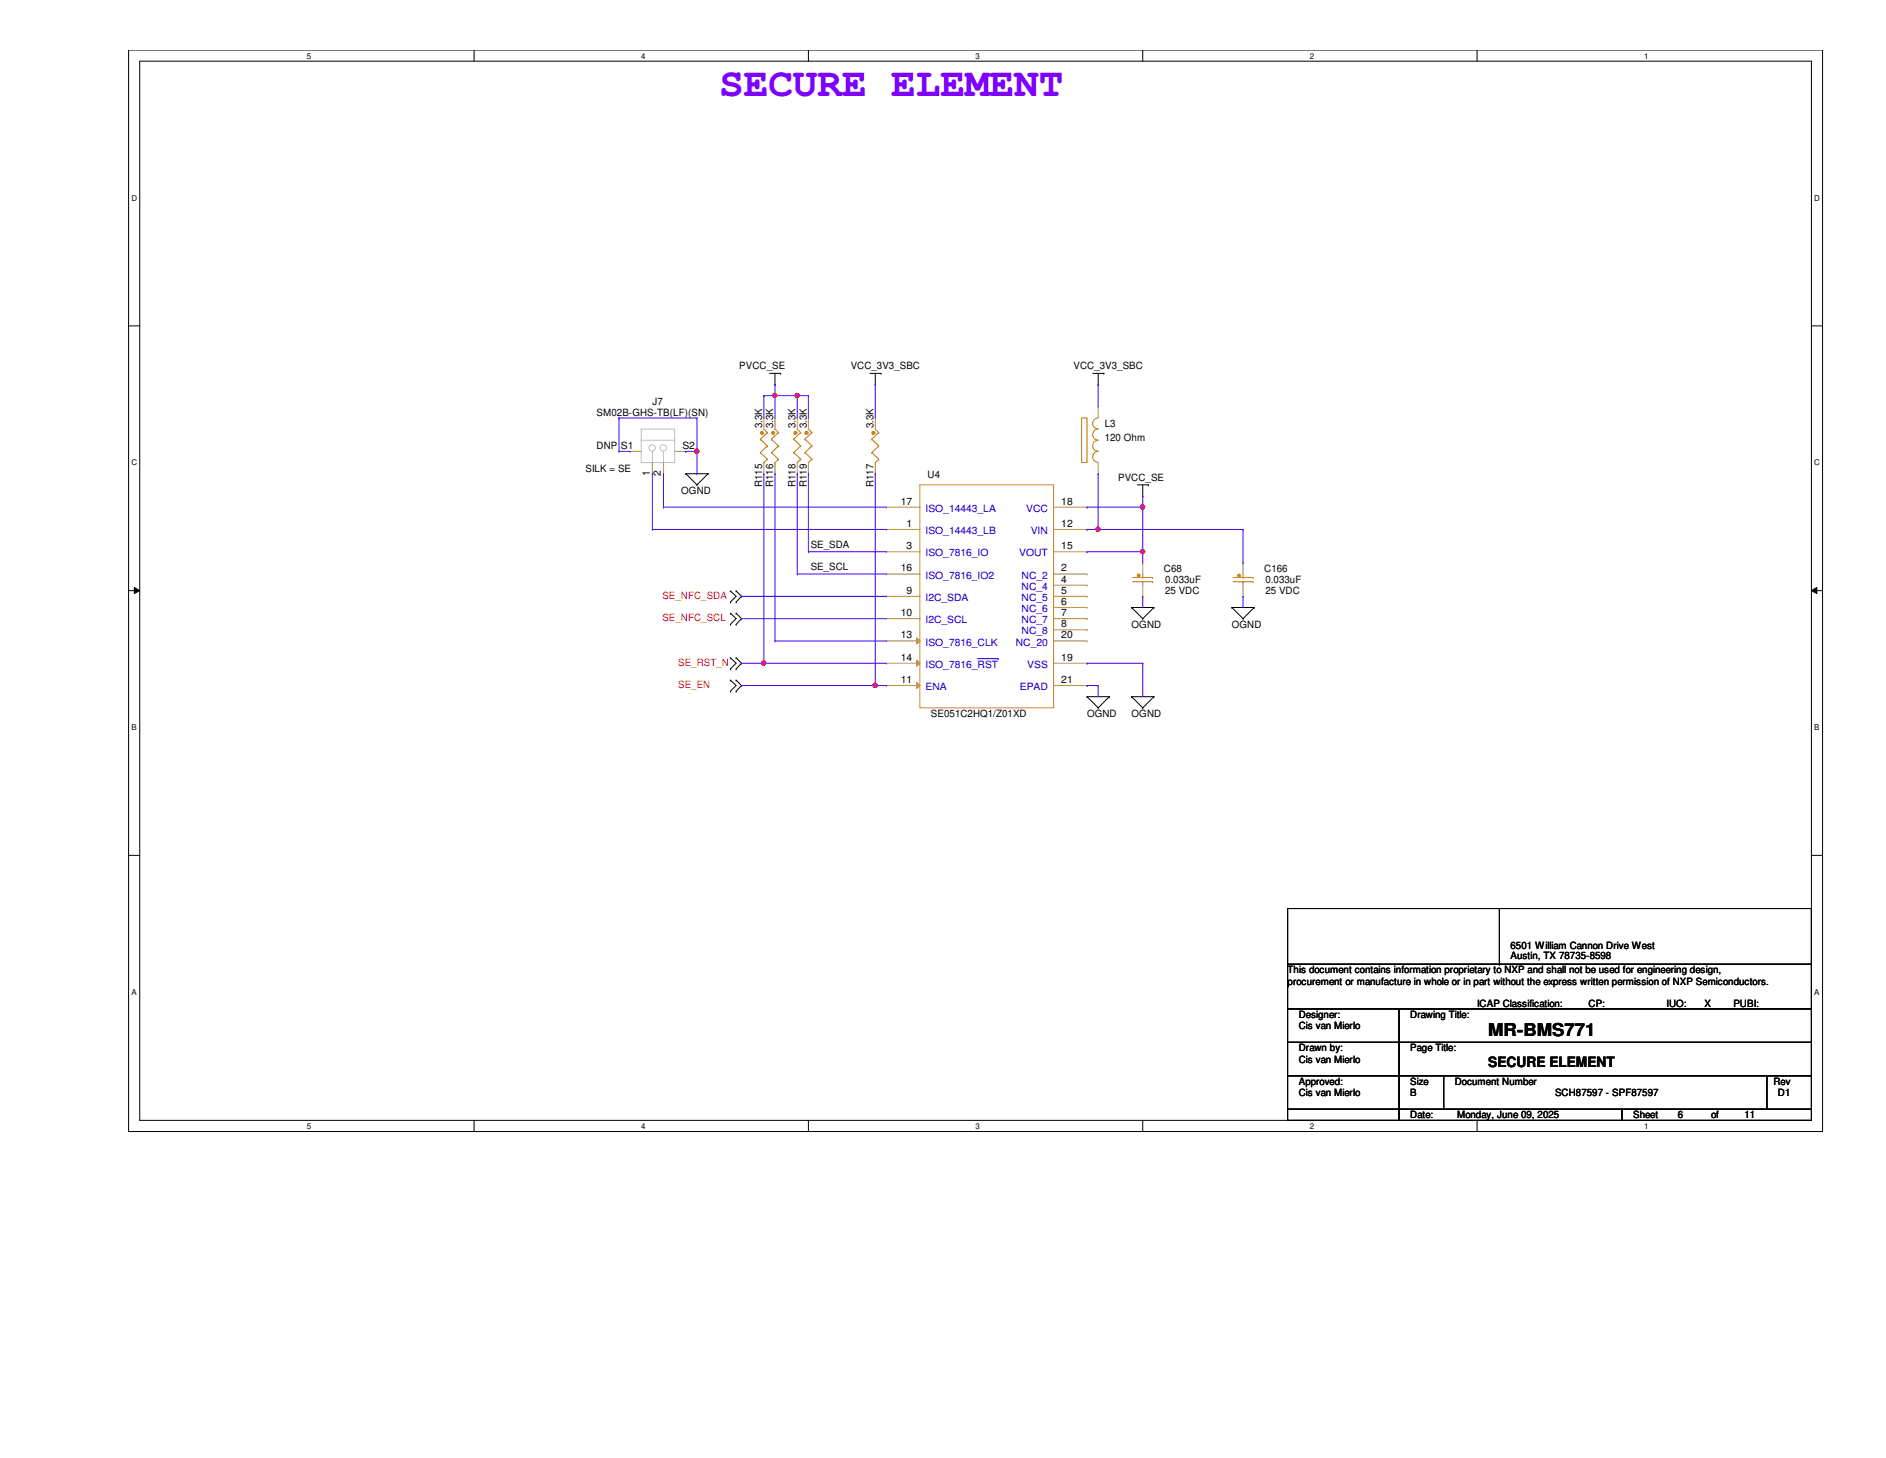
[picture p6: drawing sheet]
<svg xmlns="http://www.w3.org/2000/svg" width="279mm" height="216mm" viewBox="0 0 279 216" stroke-linecap="round" stroke-linejoin="round" font-family="sans-serif">
<path d="M19.1 7.4h250.9v160.2h-250.9zM20.7 9.1h247.7v156.8h-247.7z" fill="none" stroke="#000" stroke-width=".15"/>
<g fill="#fff">
<path d="M45.5 7.6h.6v1.3h-.6z"/>
<path d="M45.5 166.1h.6v1.3h-.6z"/>
</g>
<path d="M70.2 7.4v1.7M70.2 165.9v1.7" fill="none" stroke="#000" stroke-width=".15"/>
<g fill="#fff">
<path d="M95 7.6h.6v1.3h-.6z"/>
<path d="M95 166.1h.6v1.3h-.6z"/>
</g>
<path d="M119.8 7.4v1.7M119.8 165.9v1.7" fill="none" stroke="#000" stroke-width=".15"/>
<g fill="#fff">
<path d="M144.5 7.6h.6v1.3h-.6z"/>
<path d="M144.5 166.1h.6v1.3h-.6z"/>
</g>
<path d="M169.3 7.4v1.7M169.3 165.9v1.7" fill="none" stroke="#000" stroke-width=".15"/>
<g fill="#fff">
<path d="M194.1 7.6h.5v1.3h-.5z"/>
<path d="M194.1 166.1h.5v1.3h-.5z"/>
</g>
<path d="M218.8 7.4v1.7M218.8 165.9v1.7" fill="none" stroke="#000" stroke-width=".15"/>
<g fill="#fff">
<path d="M243.6 7.6h.6v1.3h-.6z"/>
<path d="M243.6 166.1h.6v1.3h-.6z"/>
<path d="M19.5 28.7h.8v1.3h-.8z"/>
<path d="M268.8 28.7h.8v1.3h-.8z"/>
<path d="M19.5 67.9h.8v1.3h-.8z"/>
<path d="M268.8 67.9h.8v1.3h-.8z"/>
</g>
<path d="M19.1 48.3h1.6M268.4 48.3h1.6" fill="none" stroke="#000" stroke-width=".15"/>
<g fill="#fff">
<path d="M19.5 107.1h.7v1.3h-.7z"/>
<path d="M268.8 107.1h.7v1.3h-.7z"/>
</g>
<path d="M19.1 87.5h1.6M19.9 87l.8 .5-.8 .4zM268.4 87.5l.8-.5v.9zM268.4 87.5h1.6" fill="none" stroke="#000" stroke-width=".15"/>
<path d="M19.9 87l.8 .5-.8 .4zM268.4 87.5l.8-.5v.9z" fill="#000"/>
<g fill="#fff">
<path d="M19.5 146.3h.7v1.3h-.7z"/>
<path d="M268.8 146.3h.7v1.3h-.7z"/>
</g>
<g fill="none" stroke="#000" stroke-width=".15">
<path d="M114 55.3h1.7M114.8 56.9h.1M114.8 55.3v1.6M115.7 55.3h.1M128.9 55.3h1.6M129.7 56.9h.1M129.7 55.3v1.6M130.5 55.3h.1M161.9 55.3h1.6M162.7 56.9h.1M162.7 55.3v1.6M163.5 55.3h.1"/>
<path d="M101.6 70.1h.1M101.6 70.1h3.3M101.6 70.1l1.7 1.7M103.3 71.8h.1M104.9 70.1h.1M104.9 70.1l-1.6 1.7M168.5 71.8h1.6M169.3 73.4h.1M169.3 71.8v1.6M170.1 71.8h.1M108.2 90.8h.1M108.2 92.5h.1"/>
<path d="M108.2 87.5h.1M108.2 89.2h.1M108.2 99.1h.1M108.2 97.4h.1M108.2 90.8l.9 .8-.9 .9M108.2 87.5l.9 .8-.9 .9M108.2 97.4l.9 .8-.9 .9M109.1 92.5h.1M109.1 90.8h.1M109.1 89.2h.1M109.1 87.5h.1M109.1 97.4h.1"/>
<path d="M109.1 99.1h.1M109.1 90.8l.8 .8-.8 .9M109.1 87.5l.8 .8-.8 .9M109.1 97.4l.8 .8-.8 .9M167.6 90h.1M167.6 90h3.3M167.6 90l1.7 1.6M169.3 91.6h.1M170.9 90h.1M170.9 90l-1.6 1.6M182.5 90h.1M182.5 90h3.3"/>
<path d="M182.5 90l1.7 1.6M184.2 91.6h.1M185.8 90h.1M185.8 90l-1.6 1.6M108.2 102.4h.1M108.2 100.7h.1M108.2 100.7l.9 .8-.9 .9M109.1 100.7h.1M109.1 102.4h.1M109.1 100.7l.8 .8-.8 .9M161 103.2h.1M161 103.2h3.3"/>
<path d="M161 103.2l1.7 1.6M162.7 104.8h.1M164.3 103.2h.1M164.3 103.2l-1.6 1.6M167.6 103.2h.1M167.6 103.2h3.3M167.6 103.2l1.7 1.6M169.3 104.8h.1M170.9 103.2h.1M170.9 103.2l-1.6 1.6M19.1 126.7h1.6M190.8 134.5h77.6v8.3h-77.6z"/>
<path d="M222.1 134.5v8.3M268.4 126.7h1.6M190.8 149.4h16.5v4.9h-16.5zM190.8 154.3h16.5v5h-16.5zM190.8 159.3h16.5v5h-16.5zM190.8 142.8h77.6v6.6h-77.6zM207.3 149.4h61.1v4.9h-61.1zM207.3 154.3h61.1v5h-61.1zM207.3 159.3h6.6v5h-6.6zM213.9 159.3h47.8v5h-47.8zM222.1 142.8h.1M261.7 159.3h6.7v5h-6.7z"/>
<path d="M190.8 164.3h16.5v1.6h-16.5zM207.3 164.3h33v1.6h-33zM240.3 164.3h28.1v1.6h-28.1z"/>
</g>
<path d="M182.7 86.1h2.9M182.7 85.5h2.9M184.2 86.1h.1M184.2 86.1v.6M185.6 86.1h.1M185.6 85.5h.1" fill="none" stroke="#cc8006" stroke-width=".15"/>
<path d="M183.4 85.1h.3l.1 .1-.1 .2-.1 .1-.2-.1z" fill-rule="evenodd" fill="#cc8006"/>
<path d="M167.8 86.1h3M167.8 85.5h3M169.3 86.1h.1M169.3 86.1v.6M170.8 86.1h.1M170.8 85.5h.1M183.4 85.1h.3l.1 .1-.1 .2-.1 .1-.2-.1zM184.2 85.5h.1M184.2 85v.5" fill="none" stroke="#cc8006" stroke-width=".15"/>
<path d="M184.2 83.4h.1M184.2 88.3h.1M184.2 83.4v1.6M184.2 86.7v1.6" fill="none" stroke="#a84" stroke-width=".15"/>
<path d="M168.5 85.1h.3l.1 .1-.1 .2-.1 .1-.2-.1z" fill-rule="evenodd" fill="#cc8006"/>
<g fill="none" stroke="#cc8006" stroke-width=".15">
<path d="M112.6 65h.1M112.6 67h.1M112.6 65l1.1 1M112.6 67l1.1 1M113.2 68.5h.1M113.2 63.5l.5 .5M113.7 64h.1M113.7 66h.1M113.7 68h.1M113.7 64l-1.1 1M113.7 66l-1.1 1M113.7 68l-.5 .5"/>
<path d="M168.5 85.1h.3l.1 .1-.1 .2-.1 .1-.2-.1zM169.3 85.5h.1M169.3 85v.5"/>
</g>
<path d="M169.3 83.4h.1M169.3 88.3h.1M169.3 83.4v1.6M169.3 86.7v1.6" fill="none" stroke="#a84" stroke-width=".15"/>
<path d="M112.7 63.9h.3l.1 .2-.1 .2h-.1h-.2z" fill-rule="evenodd" fill="#cc8006"/>
<g fill="none" stroke="#cc8006" stroke-width=".15">
<path d="M112.7 63.9h.3l.1 .2-.1 .2h-.1h-.2zM119.3 65h.1M119.3 67h.1M119.3 65l1 1M119.3 67l1 1M119.8 68.5h.1M119.8 63.5l.5 .5M120.3 64h.1M120.3 66h.1M120.3 68h.1M120.3 64l-1 1M120.3 66l-1 1"/>
<path d="M120.3 68l-.5 .5"/>
</g>
<path d="M113.2 61.9h.1M113.2 70.1h.1M113.2 61.9v1.6M113.2 68.5v1.6" fill="none" stroke="#a84" stroke-width=".15"/>
<path d="M119.3 63.9h.3l.1 .2-.1 .2h-.1h-.2z" fill-rule="evenodd" fill="#cc8006"/>
<g fill="none" stroke="#cc8006" stroke-width=".15">
<path d="M119.3 63.9h.3l.1 .2-.1 .2h-.1h-.2zM129.2 65h.1M129.2 67h.1M129.2 65l1 1M129.2 67l1 1M129.7 68.5h.1M129.7 63.5l.5 .5M130.2 64h.1M130.2 66h.1M130.2 68h.1M130.2 64l-1 1M130.2 66l-1 1"/>
<path d="M130.2 68l-.5 .5M160.2 61.9h.8v6.6h-.8zM162.7 66.8a.8 .8 0 0 0-.8 .8 .8 .8 0 0 0 .8 .9M162.7 65.2a.8 .8 0 0 0-.8 .8 .8 .8 0 0 0 .8 .8M162.7 63.5a.8 .8 0 0 0-.8 .8 .8 .8 0 0 0 .8 .9M162.7 61.9a.8 .8 0 0 0-.8 .8 .8 .8 0 0 0 .8 .8"/>
</g>
<path d="M119.8 61.9h.1M119.8 70.1h.1M119.8 61.9v1.6M119.8 68.5v1.6M162.7 70.1h.1M162.7 60.2h.1M162.7 60.2v1.7M162.7 68.5v1.6" fill="none" stroke="#a84" stroke-width=".15"/>
<path d="M129.2 63.9h.3l.1 .2-.1 .2h-.1h-.2z" fill-rule="evenodd" fill="#cc8006"/>
<g fill="none" stroke="#cc8006" stroke-width=".15">
<path d="M117.6 65h.1M117.6 67h.1M117.6 65l1 1M117.6 67l1 1M118.1 68.5h.1M118.1 63.5l.5 .5M118.6 64h.1M118.6 66h.1M118.6 68h.1M118.6 64l-1 1M118.6 66l-1 1M118.6 68l-.5 .5"/>
<path d="M129.2 63.9h.3l.1 .2-.1 .2h-.1h-.2z"/>
</g>
<path d="M93.3 66.8h.1M93.3 66.8h1.7M96.6 70.1h.1M96.6 68.5v1.6M98.3 70.1h.1M98.3 68.5v1.6M99.9 66.8h1.7M101.6 66.8h.1M129.7 61.9h.1M129.7 70.1h.1M129.7 61.9v1.6M129.7 68.5v1.6" fill="none" stroke="#a84" stroke-width=".15"/>
<g fill="none" stroke="#c0c0c0" stroke-width=".15">
<path d="M95 65.2h4.9v3.3h-4.9zM95 63.5h.1M95 65.2h.1M95 63.5h4.9v1.7M95 63.5v1.7M96.6 66.8h.1M96.6 66.8v1.7M98.3 66.8h.1M98.3 66.8v1.7M99.9 65.2h.1"/>
<circle cx="96.6" cy="66.3" r=".48"/>
<circle cx="98.3" cy="66.3" r=".48"/>
</g>
<path d="M117.7 63.9h.3l.1 .2-.1 .2h-.2h-.1z" fill-rule="evenodd" fill="#cc8006"/>
<g fill="none" stroke="#cc8006" stroke-width=".15">
<path d="M114.3 65h.1M114.3 67h.1M114.3 65l1 1M114.3 67l1 1M114.8 68.5h.1M114.8 63.5l.5 .5M115.3 64h.1M115.3 66h.1M115.3 68h.1M115.3 64l-1 1M115.3 66l-1 1M115.3 68l-.5 .5"/>
<path d="M117.7 63.9h.3l.1 .2-.1 .2h-.2h-.1z"/>
</g>
<path d="M118.1 61.9h.1M118.1 70.1h.1M118.1 61.9v1.6M118.1 68.5v1.6" fill="none" stroke="#a84" stroke-width=".15"/>
<path d="M114.4 63.9h.3l.1 .2-.1 .2h-.2h-.1z" fill-rule="evenodd" fill="#cc8006"/>
<path d="M114.4 63.9h.3l.1 .2-.1 .2h-.2h-.1zM136.3 71.8h19.8v33h-19.8z" fill="none" stroke="#cc8006" stroke-width=".15"/>
<g fill="none" stroke="#a84" stroke-width=".15">
<path d="M114.8 61.9h.1M114.8 70.1h.1M114.8 61.9v1.6M114.8 68.5v1.6M131.3 78.4h.1M131.3 75.1h.1M131.3 78.4h5M131.3 75.1h5M156.1 75.1h4.9M161 75.1h.1M131.3 81.7h.1M131.3 88.3h.1"/>
<path d="M131.3 91.6h.1M131.3 85h.1M131.3 85h5M131.3 81.7h5M131.3 88.3h5M131.3 91.6h5M156.1 85h4.9M156.1 81.7h4.9M156.1 86.7h4.9M156.1 88.3h4.9M156.1 90h4.9M156.1 91.6h4.9"/>
<path d="M156.1 93.3h4.9M156.1 94.9h4.9M156.1 98.2h4.9M161 85h.1M161 86.7h.1M161 88.3h.1M161 90h.1M161 91.6h.1M161 93.3h.1M161 94.9h.1M161 98.2h.1M161 81.7h.1"/>
<path d="M156.1 101.5h4.9M161 101.5h.1"/>
</g>
<path d="M135.8 97.7l.5 .5-.5 .5z" fill="#a84"/>
<path d="M131.3 98.2h.1M131.3 98.2h5M135.8 97.7l.5 .5-.5 .5z" fill="none" stroke="#a84" stroke-width=".15"/>
<path d="M144.8 97.5h3.1M147.9 97.5h.1" fill="none" stroke="#00c" stroke-width=".15"/>
<path d="M135.8 94.4l.5 .5-.5 .5z" fill="#a84"/>
<path d="M156.1 78.4h4.9M161 78.4h.1M131.3 94.9h.1M131.3 94.9h5M135.8 94.4l.5 .5-.5 .5z" fill="none" stroke="#a84" stroke-width=".15"/>
<path d="M135.8 101l.5 .5-.5 .5z" fill="#a84"/>
<path d="M131.3 101.5h.1M131.3 101.5h5M135.8 101l.5 .5-.5 .5z" fill="none" stroke="#a84" stroke-width=".15"/>
<g fill="none" stroke="#4200ff" stroke-width=".15">
<path d="M96.6 70.1h.1M96.6 78.4h.1M96.6 70.1v8.3M96.6 78.4h34.7M98.3 70.1h.1M98.3 75.1h.1M98.3 70.1v5M98.3 75.1h33M114.8 70.1h.1M114.8 70.1v24.8M161 78.4h.1M161 78.4h23.2"/>
<path d="M162.7 70.1h.1M162.7 70.1v8.3M184.2 78.4h.1M114.8 94.9h.1M114.8 94.9h16.5"/>
</g>
<circle cx="162.7" cy="78.4" r=".32" fill="#f00"/>
<circle cx="162.7" cy="78.4" r=".32" fill="none" stroke="#f00" stroke-width=".15"/>
<g fill="none" stroke="#4200ff" stroke-width=".15">
<path d="M91.7 61.9h.1M91.7 66.8h.1M91.7 61.9h11.6M91.7 61.9v4.9M91.7 66.8h1.6M101.6 66.8h.1M101.6 66.8h1.7M103.3 61.9h.1M103.3 70.1h.1M103.3 61.9v8.2M184.2 78.4v5M161 98.2h.1"/>
<path d="M161 98.2h8.3M169.3 88.3h.1M169.3 98.2h.1M169.3 88.3v1.7M169.3 98.2v5M184.2 83.4h.1M184.2 88.3h.1M184.2 88.3v1.7M161 101.5h.1M161 101.5h1.7M162.7 101.5h.1M162.7 101.5v1.7"/>
</g>
<circle cx="103.2" cy="66.8" r=".32" fill="#f00"/>
<circle cx="103.2" cy="66.8" r=".32" fill="none" stroke="#f00" stroke-width=".15"/>
<path d="M113.2 58.6h.1M113.2 58.6v3.3M114.8 56.9h.1M114.8 56.9v1.7h-1.6" fill="none" stroke="#4200ff" stroke-width=".15"/>
<circle cx="114.8" cy="58.6" r=".32" fill="#f00"/>
<circle cx="114.8" cy="58.6" r=".32" fill="none" stroke="#f00" stroke-width=".15"/>
<path d="M114.8 58.6h.1M114.8 58.6v3.3M118.1 58.6h.1M118.1 58.6v3.3M119.8 58.6h.1M119.8 58.6v3.3M161 75.1h.1M169.3 73.4h.1M169.3 73.4v1.7h-8.3" fill="none" stroke="#4200ff" stroke-width=".15"/>
<circle cx="169.3" cy="75.1" r=".32" fill="#f00"/>
<circle cx="169.3" cy="75.1" r=".32" fill="none" stroke="#f00" stroke-width=".15"/>
<path d="M169.3 75.1h.1M169.3 75.1v8.3M161 81.7h.1M161 81.7h8.3M169.3 81.7h.1" fill="none" stroke="#4200ff" stroke-width=".15"/>
<circle cx="169.3" cy="81.7" r=".32" fill="#f00"/>
<circle cx="169.3" cy="81.7" r=".32" fill="none" stroke="#f00" stroke-width=".15"/>
<path d="M114.8 58.6h5M118.1 58.6h.1M119.8 58.6h.1" fill="none" stroke="#4200ff" stroke-width=".15"/>
<circle cx="118.1" cy="58.6" r=".32" fill="#f00"/>
<circle cx="118.1" cy="58.6" r=".32" fill="none" stroke="#f00" stroke-width=".15"/>
<path d="M129.7 70.1h.1M129.7 70.1v31.4" fill="none" stroke="#4200ff" stroke-width=".15"/>
<circle cx="129.6" cy="101.5" r=".32" fill="#f00"/>
<circle cx="129.6" cy="101.5" r=".32" fill="none" stroke="#f00" stroke-width=".15"/>
<path d="M113.2 70.1h.1M113.2 70.1v28.1M109.9 91.6h.1M109.9 91.6h21.4M109.9 101.5h.1M109.9 101.5h21.4M129.7 101.5h.1" fill="none" stroke="#4200ff" stroke-width=".15"/>
<path d="M109.9 88.3h.1M109.9 88.3h21.4" fill="none" stroke="#00f" stroke-width=".15"/>
<circle cx="113.1" cy="98.2" r=".32" fill="#f00"/>
<circle cx="113.1" cy="98.2" r=".32" fill="none" stroke="#f00" stroke-width=".15"/>
<g fill="none" stroke="#4200ff" stroke-width=".15">
<path d="M129.7 56.9h.1M129.7 56.9v5M162.7 56.9h.1M162.7 56.9v3.3M118.1 70.1h.1M118.1 70.1v14.9M119.8 70.1h.1M119.8 70.1v11.6M109.9 98.2h.1M109.9 98.2h21.4M113.2 98.2h.1M118.1 85h.1"/>
<path d="M118.1 85h13.2M119.8 81.7h.1M119.8 81.7h11.5"/>
</g>
<circle cx="162.7" cy="78.4" r=".32" fill="#f00"/>
<circle cx="162.7" cy="78.4" r=".32" fill="none" stroke="#f00" stroke-width=".15"/>
<circle cx="103.2" cy="66.8" r=".32" fill="#f00"/>
<circle cx="103.2" cy="66.8" r=".32" fill="none" stroke="#f00" stroke-width=".15"/>
<circle cx="114.8" cy="58.6" r=".32" fill="#f00"/>
<circle cx="114.8" cy="58.6" r=".32" fill="none" stroke="#f00" stroke-width=".15"/>
<circle cx="169.3" cy="75.1" r=".32" fill="#f00"/>
<circle cx="169.3" cy="75.1" r=".32" fill="none" stroke="#f00" stroke-width=".15"/>
<circle cx="169.3" cy="81.7" r=".32" fill="#f00"/>
<circle cx="169.3" cy="81.7" r=".32" fill="none" stroke="#f00" stroke-width=".15"/>
<circle cx="118.1" cy="58.6" r=".32" fill="#f00"/>
<circle cx="118.1" cy="58.6" r=".32" fill="none" stroke="#f00" stroke-width=".15"/>
<circle cx="129.6" cy="101.5" r=".32" fill="#f00"/>
<circle cx="129.6" cy="101.5" r=".32" fill="none" stroke="#f00" stroke-width=".15"/>
<circle cx="113.1" cy="98.2" r=".32" fill="#f00"/>
<circle cx="113.1" cy="98.2" r=".32" fill="none" stroke="#f00" stroke-width=".15"/>
<text font-size="6.1" fill="#8000ff" x="106.6" y="14.2">SECURE ELEMENT</text>
<text font-size="2.6" x="220.5" y="153.5">MR-BMS771</text>
<text font-size="2.1" x="220.5" y="158">SECURE ELEMENT</text>
<g font-size="1.5">
<text x="96.6" y="59.9">J7</text>
<text x="109.5" y="54.7">PVCC_SE</text>
<text x="126" y="54.7">VCC_3V3_SBC</text>
<text x="159" y="54.7">VCC_3V3_SBC</text>
<text x="88.4" y="61.6">SM02B-GHS-TB(LF)(SN)</text>
<text x="112.9" y="63.4" transform="rotate(-90 112.9 63.4)">3.3K</text>
<text x="114.6" y="63.4" transform="rotate(-90 114.6 63.4)">3.3K</text>
<text x="117.9" y="63.4" transform="rotate(-90 117.9 63.4)">3.3K</text>
<text x="119.5" y="63.4" transform="rotate(-90 119.5 63.4)">3.3K</text>
<text x="129.4" y="63.4" transform="rotate(-90 129.4 63.4)">3.3K</text>
<text x="163.7" y="63.2">L3</text>
<text x="163.7" y="65.2">120 Ohm</text>
<text x="86.7" y="69.8">SILK = SE</text>
<text x="88.4" y="66.5">DNP</text>
<text x="92" y="66.5">S1</text>
<text x="96.3" y="70.5" transform="rotate(-90 96.3 70.5)">1</text>
<text x="97.9" y="70.5" transform="rotate(-90 97.9 70.5)">2</text>
<text x="101.1" y="66.5">S2</text>
<text x="137.4" y="70.8">U4</text>
<text x="165.7" y="71.2">PVCC_SE</text>
<text x="100.9" y="73.2">OGND</text>
<text x="112.9" y="72.1" transform="rotate(-90 112.9 72.1)">R115</text>
<text x="114.6" y="72.1" transform="rotate(-90 114.6 72.1)">R116</text>
<text x="117.9" y="72.1" transform="rotate(-90 117.9 72.1)">R118</text>
<text x="119.5" y="72.1" transform="rotate(-90 119.5 72.1)">R119</text>
<text x="129.4" y="72.1" transform="rotate(-90 129.4 72.1)">R117</text>
<text x="133.4" y="74.7">17</text>
<text x="157.2" y="74.7">18</text>
<text x="120.1" y="81.2">SE_SDA</text>
<text x="134.3" y="78">1</text>
<text x="134.3" y="81.3">3</text>
<text x="157.2" y="81.3">15</text>
<text x="157.2" y="78">12</text>
<text x="120.1" y="84.5">SE_SCL</text>
<text x="133.4" y="84.6">16</text>
<text x="134.3" y="87.9">9</text>
<text x="157.2" y="84.6">2</text>
<text x="157.2" y="86.3">4</text>
<text x="157.2" y="87.9">5</text>
<text x="157.2" y="89.6">6</text>
<text x="172.4" y="84.7">C68</text>
<text x="172.6" y="86.4">0.033uF</text>
<text x="172.6" y="88">25 VDC</text>
<text x="187.3" y="84.7">C166</text>
<text x="187.5" y="86.4">0.033uF</text>
<text x="187.5" y="88">25 VDC</text>
<text x="133.4" y="91.2">10</text>
<text x="133.4" y="94.5">13</text>
<text x="157.2" y="91.2">7</text>
<text x="157.2" y="92.9">8</text>
<text x="157.2" y="94.5">20</text>
<text x="167.6" y="93">OGND</text>
<text x="182.5" y="93">OGND</text>
<text x="133.4" y="97.8">14</text>
<text x="133.4" y="101.1">11</text>
<text x="157.2" y="101.1">21</text>
<text x="157.2" y="97.8">19</text>
<text x="137.9" y="106.2">SE051C2HQ1/Z01XD</text>
<text x="161" y="106.2">OGND</text>
<text x="167.6" y="106.2">OGND</text>
<text x="223.8" y="140.5">6501 William Cannon Drive West</text>
<text x="223.8" y="142">Austin, TX 78735-8598</text>
<text x="190.8" y="144.1">This document contains information proprietary to NXP and shall not be used for engineering design,</text>
<text x="190.8" y="145.8">procurement or manufacture in whole or in part without the express written permission of NXP Semiconductors.</text>
<text x="218.8" y="149.1">ICAP Classification:</text>
<text x="235.3" y="149.1">CP:</text>
<text x="239.5" y="149.1">____</text>
<text x="246.9" y="149.1">IUO:</text>
<text x="252.5" y="149.1">X</text>
<text x="256.8" y="149.1">PUBI:</text>
<text x="261.7" y="149.1">____</text>
<text x="192.4" y="150.7">Designer:</text>
<text x="192.4" y="155.7">Drawn by:</text>
<text x="192.4" y="152.4">Cis van Mierlo</text>
<text x="208.9" y="150.7">Drawing Title:</text>
<text x="208.9" y="155.7">Page Title:</text>
<text x="192.4" y="160.7">Approved:</text>
<text x="192.4" y="157.4">Cis van Mierlo</text>
<text x="208.9" y="160.7">Size</text>
<text x="215.5" y="160.7">Document Number</text>
<text x="262.7" y="160.7">Rev</text>
<text x="192.4" y="162.3">Cis van Mierlo</text>
<text x="208.9" y="165.6">Date:</text>
<text x="208.9" y="162.3">B</text>
<text x="215.9" y="165.6">Monday, June 09, 2025</text>
<text x="230.4" y="162.3">SCH87597 - SPF87597</text>
<text x="241.9" y="165.6">Sheet</text>
<text x="248.5" y="165.6">6</text>
<text x="253.5" y="165.6">of</text>
<text x="258.4" y="165.6">11</text>
<text x="263.4" y="162.3">D1</text>
</g>
<g font-size="1.5" fill="#00c">
<text x="137.1" y="75.8">ISO_14443_LA</text>
<text x="152" y="75.8">VCC</text>
<text x="137.1" y="79.1">ISO_14443_LB</text>
<text x="137.1" y="82.4">ISO_7816_IO</text>
<text x="151" y="82.4">VOUT</text>
<text x="152.7" y="79.1">VIN</text>
<text x="137.1" y="89">I2C_SDA</text>
<text x="137.1" y="85.7">ISO_7816_IO2</text>
<text x="151.3" y="85.7">NC_2</text>
<text x="151.3" y="87.3">NC_4</text>
<text x="151.3" y="89">NC_5</text>
<text x="137.1" y="92.3">I2C_SCL</text>
<text x="137.1" y="95.6">ISO_7816_CLK</text>
<text x="150.5" y="95.6">NC_20</text>
<text x="151.3" y="90.6">NC_6</text>
<text x="151.3" y="92.3">NC_7</text>
<text x="151.3" y="93.9">NC_8</text>
<text x="137.1" y="98.9">ISO_7816_RST</text>
<text x="152.2" y="98.9">VSS</text>
<text x="137.1" y="102.2">ENA</text>
<text x="151.1" y="102.2">EPAD</text>
</g>
<g font-size="1.5" fill="#f00">
<text x="98.1" y="88.7">SE_NFC_SDA</text>
<text x="98.1" y="92">SE_NFC_SCL</text>
<text x="100.5" y="101.9">SE_EN</text>
<text x="100.5" y="98.6">SE_RST_N</text>
</g>
<g font-size="1.2">
<text x="45.5" y="8.7">5</text>
<text x="95" y="8.7">4</text>
<text x="144.5" y="8.7">3</text>
<text x="194.1" y="8.7">2</text>
<text x="243.6" y="8.7">1</text>
<text x="19.5" y="29.7">D</text>
<text x="268.8" y="29.7">D</text>
<text x="19.5" y="68.9">C</text>
<text x="268.8" y="68.9">C</text>
<text x="19.5" y="108.1">B</text>
<text x="268.8" y="108.1">B</text>
<text x="19.5" y="147.3">A</text>
<text x="268.8" y="147.3">A</text>
<text x="45.5" y="167.2">5</text>
<text x="95" y="167.2">4</text>
<text x="144.5" y="167.2">3</text>
<text x="194.1" y="167.2">2</text>
<text x="243.6" y="167.2">1</text>
</g>
</svg>
